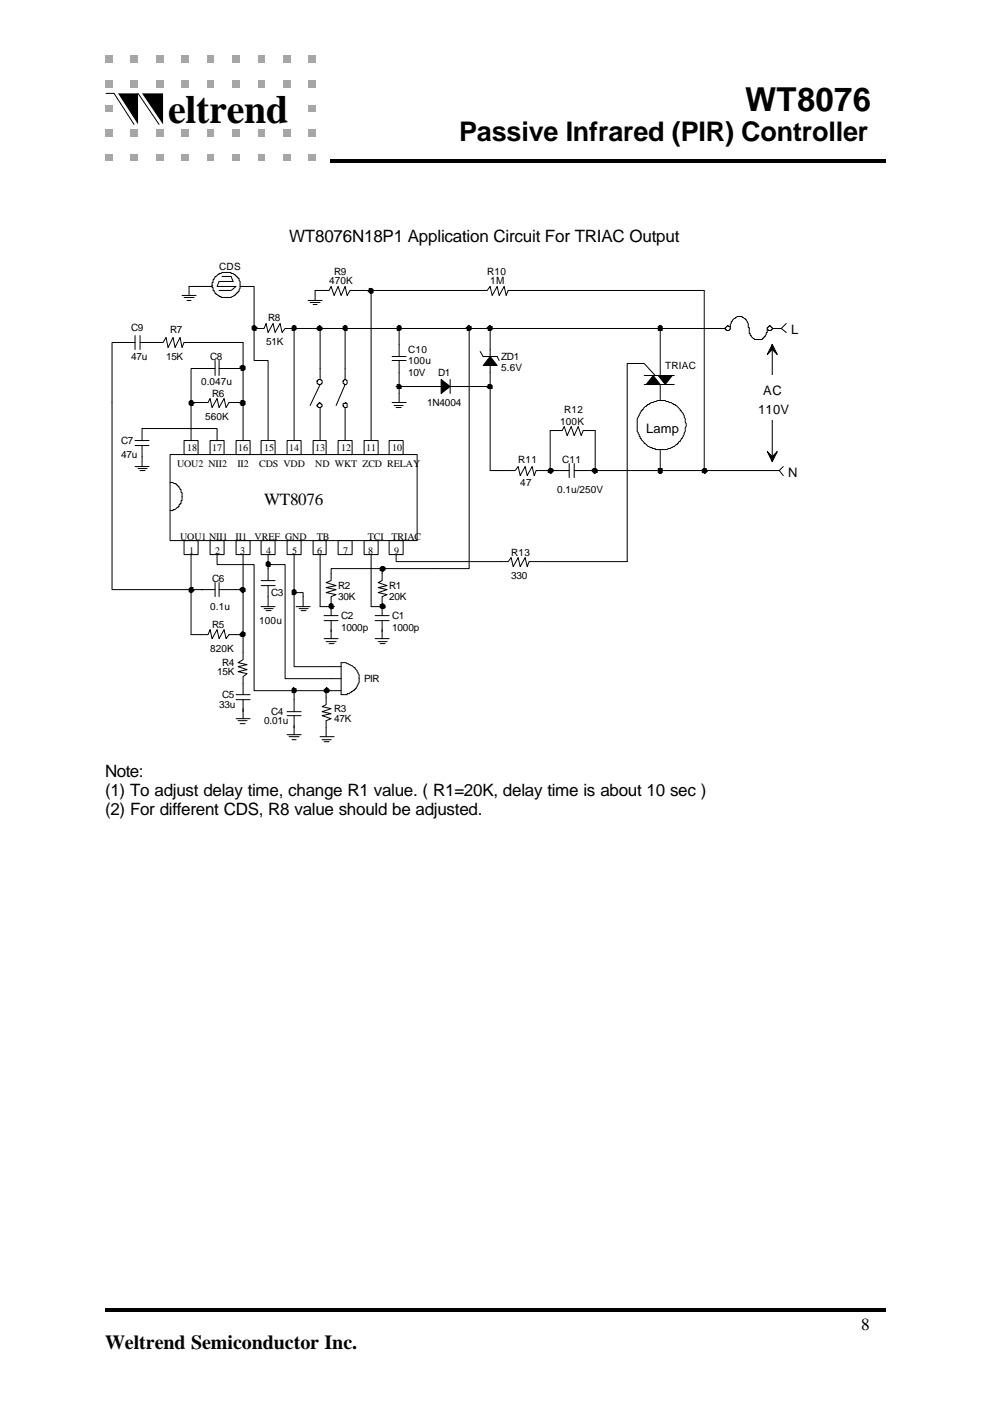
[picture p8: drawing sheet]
<svg xmlns="http://www.w3.org/2000/svg" width="210mm" height="297mm" viewBox="0 0 210 297" stroke-linecap="round" stroke-linejoin="round" font-family="sans-serif">
<path d="M25 19.8h4.2v6.5zM30.1 19.8h4.4v6.5z" fill="#000"/>
<path d="M22.4 19.8h1.7l4.3 6.5M29.2 19.8l4.5 6.5" fill="none" stroke="#000" stroke-width=".21"/>
<g fill="#a6a6a6">
<path d="M33 17h1.5v1.5h-1.5z"/>
<path d="M27.5 17h1.5v1.5h-1.5z"/>
<path d="M27.5 11.7h1.5v1.5h-1.5z"/>
<path d="M22.2 11.7h1.5v1.5h-1.5z"/>
<path d="M22.2 17h1.5v1.5h-1.5z"/>
<path d="M33 11.7h1.5v1.5h-1.5z"/>
<path d="M49.1 11.7h1.5v1.5h-1.5z"/>
<path d="M43.8 17h1.3v1.5h-1.3z"/>
<path d="M43.8 11.7h1.3v1.5h-1.3z"/>
<path d="M38.3 17h1.5v1.5h-1.5z"/>
<path d="M38.3 11.7h1.5v1.5h-1.5z"/>
<path d="M65.2 32.7h1.5v1.2h-1.5z"/>
<path d="M65.2 27.4h1.5v1.5h-1.5z"/>
<path d="M65.2 22.3h1.5v1.3h-1.5z"/>
<path d="M65.2 17h1.5v1.5h-1.5z"/>
<path d="M65.2 11.7h1.5v1.5h-1.5z"/>
<path d="M59.9 17h1.5v1.5h-1.5z"/>
<path d="M59.9 11.7h1.5v1.5h-1.5z"/>
<path d="M54.6 17h1.3v1.5h-1.3z"/>
<path d="M54.6 11.7h1.3v1.5h-1.3z"/>
<path d="M49.1 17h1.5v1.5h-1.5z"/>
<path d="M59.9 27.4h1.5v1.5h-1.5z"/>
<path d="M59.9 32.7h1.5v1.2h-1.5z"/>
<path d="M54.6 27.4h1.3v1.5h-1.3z"/>
<path d="M54.6 32.7h1.3v1.2h-1.3z"/>
<path d="M49.1 27.4h1.5v1.5h-1.5z"/>
<path d="M49.1 32.7h1.5v1.2h-1.5z"/>
<path d="M43.8 27.4h1.3v1.5h-1.3z"/>
<path d="M43.8 32.7h1.3v1.2h-1.3z"/>
<path d="M38.3 27.4h1.5v1.5h-1.5z"/>
<path d="M38.3 32.7h1.5v1.2h-1.5z"/>
<path d="M33 27.4h1.5v1.5h-1.5z"/>
<path d="M33 32.7h1.5v1.2h-1.5z"/>
<path d="M27.5 27.4h1.5v1.5h-1.5z"/>
<path d="M27.5 32.7h1.5v1.2h-1.5z"/>
<path d="M22.2 22.3h1.5v1.3h-1.5z"/>
<path d="M22.2 27.4h1.5v1.5h-1.5z"/>
<path d="M22.2 32.7h1.5v1.2h-1.5z"/>
</g>
<path d="M69.8 33.7h117.5v.7h-117.5zM22.2 276.9h165.1v.7h-165.1z" fill="#000"/>
<g fill="none" stroke="#000" stroke-width=".21">
<path d="M45.5 58.5l.9-.4v-.2h.4l.2-.3h1.9v.3l.8 .2v.2l.5 .2v.2l.4 .2v.4l.2 .2v1.5l-.2 .2v.5h-.2v.2h-.2l-.2 .4h-.3v.2l-.8 .4h-2.1v-.2h-.4v-.2l-.9-.4-.2-.6h-.2v-.7h-.2v-1h.2v-.7h.2zM47 58.5h1.9l.4 1h-2.9l-.5 1.1h4.1l-1.1 .9h-2.5M25.6 72.5h3M28.6 71v2.9M29.6 72.5h4.9l.6-1.1 .5 2.1 1-2.1 .4 2.1 1.1-2.1 .4 2.1 .4-1h1.5M29.6 71v2.9M38.5 62.5h3M38.9 62.9h2.2M39.6 63.6h.8M42.5 78h3M43 78h-2.6v7.2M44.9 60.6h-4.9v1.9"/>
<path d="M45.5 76.3v3.1M46.4 78h5v7.2M46.4 76.3v3.1M53.8 69.5v6.8h2.9v16.9M54.4 69.5h1.5l.4-1.1 .4 1.9 1.1-1.9 .4 1.9 1.1-1.9 .4 1.9 .6-.8h1.5M61.2 69.5h1v23.7M62.2 69.5h91.3M65.2 63.6h3M65.6 64h2.1M66.3 64.4h.8M66.7 61.5v2.1M67.7 69.5v10.8"/>
<path d="M68.2 61.5h1.4l.5-.9 .6 1.9 .8-1.9 .7 1.9 .8-1.9 .4 1.9 .7-1h1.5M73 69.5v8.5M78.5 61.5v31.7M83 75.4h2.9M83 76.3h2.9M84.5 72.9v2.5M84.5 76.3v2.5M23.7 85.2v39.5h16.7v-7.4M28.6 93.2h2.9M28.6 94.3h2.9M28.6 98.7h2.9M29.2 99.1h1.9"/>
<path d="M29.6 99.6h1.1M30.1 93.2v-2.5h15.8v2.5M30.1 94.3v4.4M36 96.2h52.3v18.2h-52.3zM38.9 93.2h3v3h-3zM40.4 93.2v-8h3.6l.4-.9 .5 1.9 1-1.9 .5 1.9 1-1.9 .4 1.9 .7-1h2.9v8M44.4 93.2h3v3h-3zM50 93.2h2.9v3h-2.9zM55.2 93.2h3v3h-3zM60.7 93.2h3v3h-3zM66.3 93.2h2.7v3h-2.7zM67.1 85.6h.2l.2-.4h.2v.2l.5 .2v.4h-.3v.2h-.6v-.2h-.2z"/>
<path d="M67.3 80.3h.6v.2h.3v.6h-.3v.3h-.6v-.3h-.2v-.6h.2zM67.7 86.2v7M67.7 81.4l-2.1 4.4M71.5 93.2h3v3h-3zM77 93.2h3v3h-3zM82.3 93.2h3v3h-3zM83 85.2h2.9M83.4 85.8h1.9M83.8 86.2h1.1M84.5 83.3v1.9M91.9 81.8h1.4M95.2 80.3v3"/>
<path d="M95.2 81.8h2M107.5 99.6h1.5l.6-.9 .5 1.9 1-1.9 .4 1.9 1.1-1.9 .4 1.9 .5-1h1.4M117.5 99.6h2.9M120.4 98.1v2.9M121.5 99.6h3.4M121.5 98.1v2.9M36 102.1l1.3 .2 .2 .4 .4 .2 .2 .7h.2v.6h.2v1.7h-.2v.6l-.4 .3v.4h-.2v.2h-.2l-.5 .4h-.4v.2h-.6M38.9 114.4h3v2.9h-3zM44.4 114.4h3v2.9h-3zM45.9 117.3v2.2h7.9v26.6h18.4M50 114.4h2.9v2.9h-2.9zM51.4 117.3v7.4"/>
<path d="M55.2 114.4h3v2.9h-3zM56.7 119.5h3.6v24.1h11.9M56.7 117.3v5.5M60.7 114.4h3v2.9h-3zM62.2 117.3v23.7h10M66.3 114.4h2.7v2.9h-2.7zM67.7 117.3v11h2.4M71.5 114.4h3v2.9h-3zM77 114.4h3v2.9h-3zM78.5 117.3v11h2.4M82.3 114.4h3v2.9h-3zM42.5 124.7h3"/>
<path d="M43 124.7h-2.6v9.6h3.6l.4-1.1 .5 1.9 1-1.9 .5 1.9 1-1.9 .4 1.9 .7-.8h2.9M45.5 123.3v2.9M46.4 124.7h5v9.6M46.4 123.3v2.9M51.4 134.3v5.3l-1 .6 1.9 .4-1.9 .4 1.9 .7-1.9 .4 1.9 .4-.9 .7v3.8M55.2 128.3h3M55.2 122.8h3M55.2 123.9h3M55.9 128.8h1.9M56.3 129.2h1.1M56.7 123.9v4.4M62.2 125.4h1.9v2.9"/>
<path d="M62.7 128.3h2.9M63.3 128.8h1.9M63.7 129.2h1.1M68.6 130.2h2.9M68.6 131.3h2.9M68.6 135.1h2.9M69 135.7h2.1M69.6 136.2h1.1M70.1 130.2v-4l1-.4-2.1-.4 2.1-.7-2.1-.4 2.1-.4-2.1-.6 1.1-.5v-2.5h10.8v2.5l-.9 .5 1.9 .6-1.9 .4 1.9 .4-1.9 .7 1.9 .4-1 .4v4M70.1 131.3v3.8M79.4 130.2h2.9M79.4 131.3h2.9"/>
<path d="M79.4 135.1h2.9M80 135.7h1.9M80.4 136.2h1.1M80.9 131.3v3.8M50 147h2.9M50 148h2.9M50 152h2.9M50.4 152.5h1.9M50.8 153.1h1.1M51.4 148v4M72.2 140.2h1l.9 .4a3.2 3.2 0 0 1 1.3 4.9v.2l-.5 .2v.2l-.6 .2v.2l-.4 .3h-.5v.2h-1.2z"/>
</g>
<path d="M93.3 80.3l1.9 1.5-1.9 1.5z" fill="#000" stroke="#000" stroke-width=".21"/>
<path d="M135.9 86.6h.2v-.2l.4-.4h.2v-.2h.2v-.2h.5v-.2l.8-.2 .2-.3h.5l.2-.2h1.7l.2 .2h.4l.2 .3 .9 .2v.2h.4v.2h.2l.8 .8v.3h.2v.2l.5 .4 .2 .8 .2 .2v.9l.2 .2-.2 1.7-1.1 2.1h-.2l-.2 .4h-.2v.3h-.2l-.4 .4-.9 .4h-.4l-.2 .2h-2.6v-.2h-.6v-.2h-.4l-1.1-.9h-.2v-.2l-.6-.6v-.2h-.2v-.4h-.2v-.5l-.5-.6v-2.8z" fill="#fff" stroke="#000" stroke-width=".21"/>
<path d="M154.5 69.5v-.8l.2-.3v-.4h.2v-.2l.5-.4h.2v-.2l.4-.2h1.1v.2l.8 .4 .4 .8v.9h.2v1.3h.2v.4h.3v.2l.4 .4h.2v.2h1.7l.2-.4h.2v-.2h.2l.2-.9h.2v-.8M124.9 99.6h38.1" fill="none" stroke="#000" stroke-width=".21"/>
<path d="M162.6 69.1l.4-.2 .2 .4h.2v.4h-.2v.2h-.6v-.2h-.3v-.4h.3z" fill="#fff" stroke="#000" stroke-width=".21"/>
<path d="M66.7 61.5h1.5M75.6 61.5h27.5l.6-.9 .4 1.9 1.1-1.9 .4 1.9 1.1-1.9 .4 1.9 .4-1h1.5M84.5 69.5v3.4M103.7 69.5v4.4M163.4 69.5h1.9M163.4 72.9v24.7M166.4 68.4l-1.1 1.1 1.1 .8M139.7 95.1v4.5M163 99.6h1.9M165.7 98.7l-.8 .9 .8 1" fill="none" stroke="#000" stroke-width=".21"/>
<path d="M163.4 72.9l1.1 2.1-1.1-1.1zM163.4 72.9v1l-1.1 1.1zM163.4 96.6l1.1-1.1-1.1 2.1zM162.3 95.5l1.1 1.1v1z" fill="#000" stroke="#000" stroke-width=".21"/>
<path d="M160.4 79.4h4.5v9.4h-4.5z" fill="#fff"/>
<g fill="none" stroke="#000" stroke-width=".21">
<path d="M25.6 72.5h-1.9v12.7M40.4 72.5h11v5.5M50.8 60.6h3v8.9M73 78v2.3M84.5 78.8v4.5M99.3 69.5v50.8h-18.4M101.6 74.4l.6 1h3l.4 .9M103.7 77.3v22.3h3.8M103.7 73.9v1.5M109 61.5h40v38.1M136.3 79.4h6.4M138.6 79.4l-2.3-2.5h-3.6v41.9h-20.7l-.5 1.1-.4-1.9-1 1.9-.5-1.9-1 1.9-.4-1.9-.7 .8h-23.7v-1.5"/>
<path d="M139.7 69.5v9.9M153.7 69.1h.2v-.2h.2v.2h.4v.6h-.2v.2h-.6v-.2h-.2v-.4h.2zM72.6 85.4h.4v-.2l.4 .2v.8h-.6v-.2h-.2zM72.8 80.3h.4v.2h.2v.6l-.2 .3h-.4v-.3h-.2v-.6h.2zM73 86.2v7M73 81.4l-1.9 4.4M84.5 81.8h7.4M97.2 81.8h6.5M114.9 99.6h3M116.4 99.6v-8.5h2.6l.4-.9 .6 1.9 .9-1.9 .6 1.9 .8-1.9 .7 1.9 .4-1h2.5v8.5M136.3 81.4h6.4M139.7 81.4v3.3"/>
<path d="M60.7 150.6h3M60.7 151.4h3M60.7 155.4h3M61.2 155.9h2.1M61.8 156.5h.9M62.2 146.1v4.5M62.2 151.4v4M67.7 155.9h3M68.2 156.5h1.9M68.6 156.9h1M69 146.1v3l-.8 .4 1.9 .4-1.9 .7 1.9 .4-1.9 .4 1.9 .6-1.1 .5v3.4"/>
</g>
<g fill="#000" stroke="#000" stroke-width=".21">
<path d="M50.8 77.5h.2v-.2h.6v.2h.3v.7h-.3v.2h-.6zM53.3 69.1h.3v-.2h.4v.2h.2v.2h.2v.2h-.2v.4h-.6v-.2h-.3zM61.8 69.1h.2v-.2h.4v.2h.3v.6h-.3v.2h-.6zM67.3 69.1l.4-.2 .2 .4h.3v.4h-.3v.2h-.6v-.2h-.2v-.4zM72.6 69.1h.2v-.2h.4v.2h.2v.8h-.6v-.2h-.2zM78.1 61h.6v.2h.3v.7h-.3v.2h-.4l-.2-.4h-.2v-.2h.2zM84 69.1h.2v-.2h.5v.2h.2v.6h-.2v.2h-.7v-.4h-.2h.2zM98.8 69.1h.3v-.2l.6 .2v.6h-.2v.2h-.7v-.4h-.2zM103.3 69.1h.2v-.2l.6 .2v.6h-.2v.2h-.6v-.4h-.2zM103.7 75.4l1.5 1.9h-3zM138.2 79.4l1.5 2h-3zM139.3 69.1h.2v-.2h.4v.2h.2v.8h-.8z"/>
<path d="M40 84.9h.2v-.2h.4l.3 .2v.3h.2v.2h-.2v.4h-.7v-.2h-.2zM51 84.7h.6v.2h.3v.7h-.3v.2h-.6l-.2-.4zM84 81.4h.7v.2h.2v.6h-.9v-.4h-.2h.2zM103.3 81.4h.6v.2h.2v.6h-.8v-.2h-.2zM116 99.3h.2v-.2h.6v.2h.3v.5h-.3l-.2 .4h-.2v-.2h-.4zM125.3 99.3h.2v-.2h.7v.2h.2v.7h-.5v.2h-.2l-.2-.4h-.2zM139.3 99.1h.8v.9h-.2v.2h-.4v-.2h-.2zM139.3 79.4h2.9l-1.4 2zM148.6 99.3h.2v-.2h.6l.2 .7h-.2v.2l-.4 .2v-.2h-.4zM56.5 118.8h.4v.2h.2l.3 .5h-.3v.4h-.6v-.2h-.2v-.7h.2zM40.2 124.3h.7v.4h.2v.3l-.5 .2v.2h-.4v-.2h-.2v-.7h.2zM50.8 124.5h.2v-.2h.6v.2h.3v.7l-.7 .2v-.2l-.4-.2z"/>
<path d="M51.2 133.6h.2v.2h.5v.7h-.3v.2h-.6v-.2h-.2v-.4h.2zM61.8 125h.2v-.3h.4v.3h.3v.6h-.3v.2h-.6zM69.8 127.7h.5v.2h.2v.4h.2h-.2v.5h-.7v-.2h-.2v-.7h.2zM80.4 127.9h.5v-.2h.2v.2l.4 .2v.5h-.2v.2h-.7v-.2h-.2zM80.4 120.1h.2v-.2h.7v.2h.2v.4l-.4 .2v.2h-.2v-.2h-.5zM61.8 145.7h.2v-.2h.2v.2h.5v.6l-.3 .2h-.6zM68.6 145.9h.2v-.2l.4-.2v.2l.4 .2v.4h-.2v.2h-.6v-.2h-.2z"/>
</g>
<text font-size="8.5" x="35.6" y="26.1">eltrend</text>
<text font-size="7" x="157.7" y="23.6">WT8076</text>
<text font-size="5.7" x="97.2" y="29.9">Passive Infrared (PIR) Controller</text>
<text font-size="4.2" x="22.2" y="285.4">Weltrend Semiconductor Inc.</text>
<g font-size="3.6">
<text x="61.2" y="51.3">WT8076N18P1 Application Circuit For TRIAC Output</text>
<text x="55.9" y="106.8">WT8076</text>
<text x="22.2" y="164.3">Note:</text>
<text x="22.2" y="168.3">(1) To adjust delay time, change R1 value. ( R1=20K, delay time is about 10 sec )</text>
<text x="22.2" y="172.4">(2) For different CDS, R8 value should be adjusted.</text>
<text x="182.2" y="281.4">8</text>
</g>
<g font-size="2.8">
<text x="167.4" y="70.8">L</text>
<text x="161.5" y="83.5">AC</text>
<text x="160.4" y="87.5">110V</text>
<text x="136.7" y="91.5">Lamp</text>
<text x="166.8" y="100.8">N</text>
</g>
<g font-size="2.1">
<text x="46.4" y="57.2">CDS</text>
<text x="70.7" y="58.3">R9</text>
<text x="103.1" y="58.3">R10</text>
<text x="69.6" y="60.2">470K</text>
<text x="103.7" y="60.2">1M</text>
<text x="27.7" y="70.1">C9</text>
<text x="36" y="70.6">R7</text>
<text x="56.7" y="68">R8</text>
<text x="27.7" y="76.1">47u</text>
<text x="35.1" y="76.1">15K</text>
<text x="44.4" y="76.1">C8</text>
<text x="56.3" y="73.1">51K</text>
<text x="86.4" y="76.9">100u</text>
<text x="86.4" y="74.6">C10</text>
<text x="106" y="76.1">ZD1</text>
<text x="140.8" y="78">TRIAC</text>
<text x="42.5" y="81.4">0.047u</text>
<text x="44.9" y="83.9">R6</text>
<text x="86.4" y="79.4">10V</text>
<text x="92.7" y="79.4">D1</text>
<text x="106" y="78.4">5.6V</text>
<text x="43.4" y="88.8">560K</text>
<text x="90.4" y="85.8">1N4004</text>
<text x="118.5" y="89.8">100K</text>
<text x="119.4" y="87.3">R12</text>
<text x="25.6" y="93.8">C7</text>
<text x="39.6" y="95.3">18</text>
<text x="44.9" y="95.3">17</text>
<text x="50.4" y="95.3">16</text>
<text x="55.9" y="95.3">15</text>
<text x="61.2" y="95.3">14</text>
<text x="66.7" y="95.3">13</text>
<text x="72.2" y="95.3">12</text>
<text x="77.5" y="95.3">11</text>
<text x="83" y="95.3">10</text>
<text x="25.6" y="96.8">47u</text>
<text x="37.5" y="98.7">UOU2 NII2</text>
<text x="50.2" y="98.7">II2</text>
<text x="54.8" y="98.7">CDS VDD</text>
<text x="66.7" y="98.7">ND WKT ZCD RELAY</text>
<text x="109.6" y="97.9">R11</text>
<text x="119" y="97.9">C11</text>
<text x="110.1" y="102.7">47</text>
<text x="117.9" y="104.2">0.1u/250V</text>
<text x="38.1" y="114.2">UOU1 NII1</text>
<text x="40" y="117.1">1</text>
<text x="45.5" y="117.1">2</text>
<text x="49.8" y="114.2">II1</text>
<text x="50.8" y="117.1">3</text>
<text x="53.9" y="114.2">VREF GND</text>
<text x="56.3" y="117.1">4</text>
<text x="61.8" y="117.1">5</text>
<text x="67" y="114.2">TB</text>
<text x="67.1" y="117.1">6</text>
<text x="72.6" y="117.1">7</text>
<text x="77.8" y="114.2">TCI</text>
<text x="77.9" y="117.1">8</text>
<text x="82.8" y="114.2">TRIAC</text>
<text x="83.4" y="117.1">9</text>
<text x="108.2" y="117.5">R13</text>
<text x="44.9" y="123">C6</text>
<text x="71.5" y="124.5">R2</text>
<text x="82.3" y="124.5">R1</text>
<text x="108.2" y="122.4">330</text>
<text x="44.4" y="129">0.1u</text>
<text x="54.8" y="131.9">100u</text>
<text x="57.4" y="126">C3</text>
<text x="71.5" y="126.9">30K</text>
<text x="72.2" y="130.9">C2</text>
<text x="82.3" y="126.9">20K</text>
<text x="83" y="130.9">C1</text>
<text x="44.4" y="137.9">820K</text>
<text x="44.9" y="132.8">R5</text>
<text x="72.2" y="133.4">1000p</text>
<text x="83" y="133.4">1000p</text>
<text x="45.9" y="142.7">15K</text>
<text x="47" y="140.8">R4</text>
<text x="46.4" y="149.7">33u</text>
<text x="47" y="147.6">C5</text>
<text x="77" y="144.2">PIR</text>
<text x="55.9" y="153.1">0.01u</text>
<text x="57.4" y="151.2">C4</text>
<text x="70.7" y="150.6">R3</text>
<text x="70.7" y="152.7">47K</text>
</g>
</svg>
